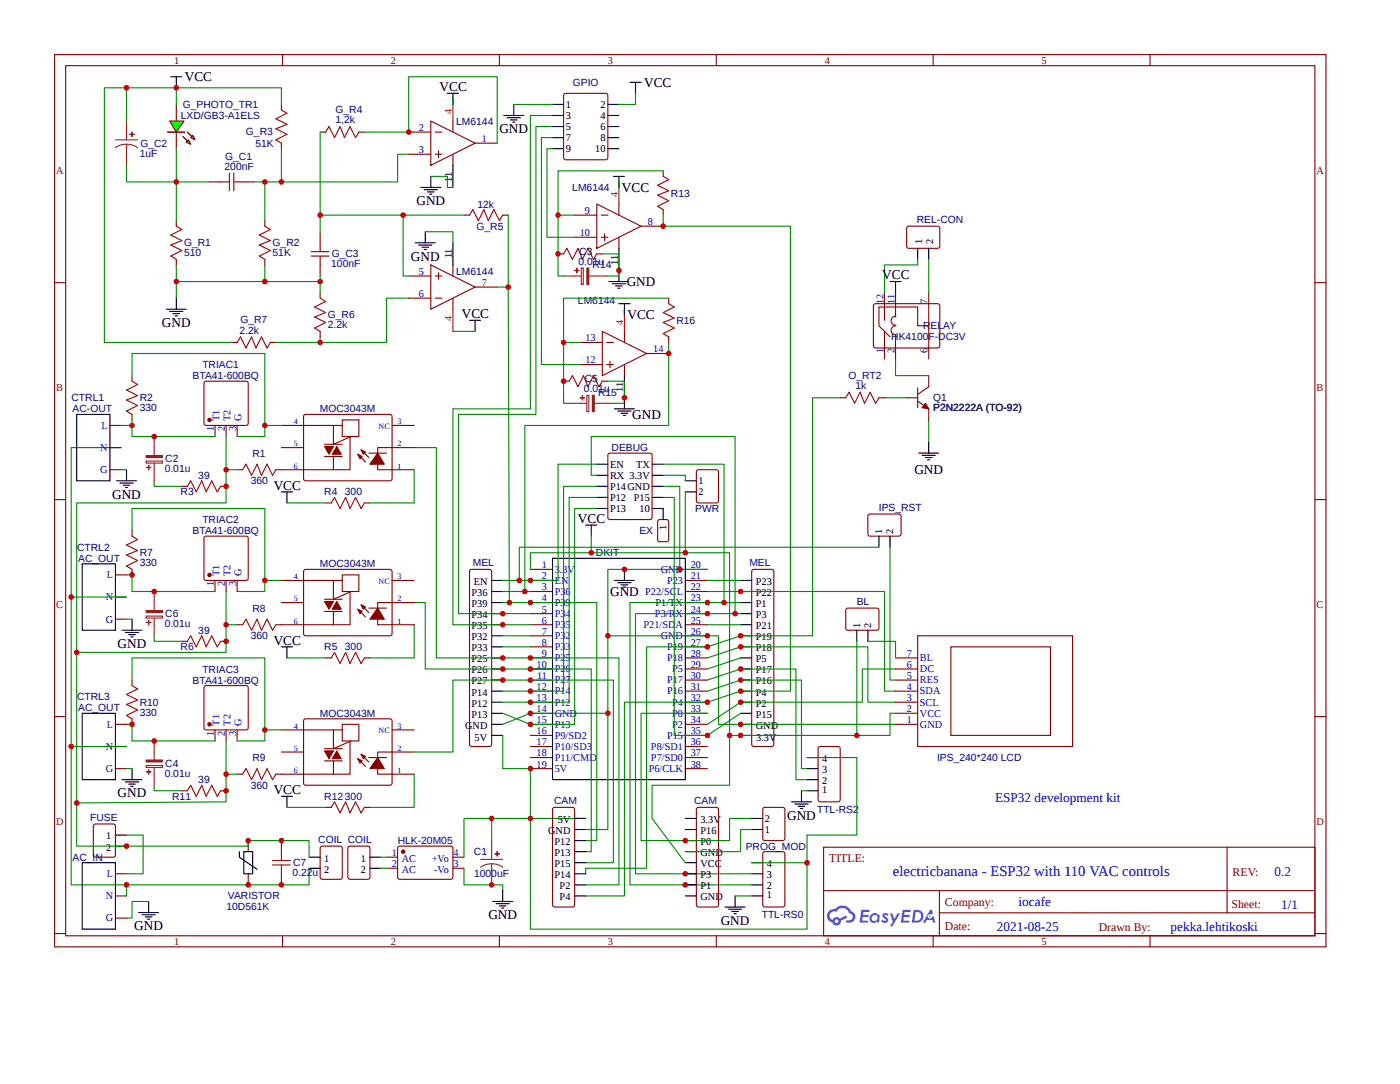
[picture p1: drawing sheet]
<svg xmlns="http://www.w3.org/2000/svg" width="279mm" height="216mm" viewBox="0 0 279 216" stroke-linecap="round" stroke-linejoin="round" font-family="sans-serif">
<g fill="none" stroke="#800" stroke-width=".22">
<path d="M10.9 10.9h253.7v178h-253.7zM13.1 13.1h249.3v173.6h-249.3zM56.4 10.9v2.2M99.7 10.9v2.2M142.9 10.9v2.2M186.2 10.9v2.2M229.5 10.9v2.2M10.9 56.4h2.2M262.4 56.4h2.2M10.9 99.7h2.2M262.4 99.7h2.2M10.9 142.9h2.2"/>
<path d="M262.4 142.9h2.2M164.4 169h98v17.7h-98zM164.4 177.7h97.9M187.5 177.7v8.8M244.9 169v13.1M10.9 186.2h2.2M56.4 186.7v2.2M99.7 186.7v2.2M142.9 186.7v2.2M186.2 186.7v2.2M187.5 182.1h74.8M229.5 186.7v2.2"/>
<path d="M262.4 186.2h2.2"/>
</g>
<g fill="#58f">
<path d="M176.3 182.3l.4-.2 .4 .1 .2 .2-.2 .4a.3 .3 0 0 0-.2-.3 .3 .3 0 0 0-.3 .2 .74 .74 0 0 1 .6 .6 .74 .74 0 0 1-.3 .7l-.5 .1-.6-.3 .3-.4 .5 .3 .2-.2a1.03 1.03 0 0 1-.7-1.1z"/>
<path d="M177.6 182.2h.5l.4 1.1 .7-1.1h.5l-1.6 2.6h-.5l.6-1z"/>
<path d="M171.9 181.5l1.6 .1 .1 .1-.2 .2h-1.1v.6h.9l.2 .2-.2 .2h-1l-.1 .7h.9l.2 .1v.3l-1.7 .1z"/>
<path d="M180.1 181.5l1.6 .1 .1 .1-.2 .2h-1l-.1 .6h.9l.2 .2-.2 .2h-1l-.1 .7h1l.1 .1v.3l-1.7 .1z"/>
<path d="M185.6 181.5h.4l.2 .8-.4 .2a.44 .44 0 0 0-.6 .1 .44 .44 0 0 0 .3 .6 .44 .44 0 0 0 .5-.3l.3-.2 .4 1.4h-.5l-.1-.6h-1.1l-.3 .6h-.6z"/>
<path d="M182.3 181.5l-.4 2.6h.9a1.32 1.32 0 0 0 1.5-1.3 1.32 1.32 0 0 0-1.5-1.3zM182.8 181.9a.89 .89 0 0 1 1 1 .89 .89 0 0 1-1.3 .7z"/>
<path d="M173.8 182.5a.96 .96 0 0 0-.1 1.3 .96 .96 0 0 0 1.3 .1l.4 .2 .2-1.5-.3-.1a.95 .95 0 0 0-1.5 0zM173.9 183.1a.6 .6 0 0 1 1.2 0 .6 .6 0 0 1-1.2 0z"/>
<path d="M165.4 181.7a1.37 1.37 0 0 0 .7 2.3 .9 .9 0 0 0 1 .6 .9 .9 0 0 0 .7-.9l1.3-.6-.3-.5-1.2 .6-.4-.2a.91 .91 0 0 0-1.1 .5 .87 .87 0 0 1-.4-1.2 .87 .87 0 0 1 1.2-.3 1.33 1.33 0 0 1 1.4-.8 1.33 1.33 0 0 1 1.2 1 .71 .71 0 0 1 .7 .9 .71 .71 0 0 1-1.1 .5 .27 .27 0 0 0-.3 .2 .27 .27 0 0 0 .3 .3 1.24 1.24 0 0 0 1.5-.8 1.24 1.24 0 0 0-.7-1.6 1.97 1.97 0 0 0-3.3-.4l-.7 .1zM166.6 183.8a.35 .35 0 0 1 .7 0 .35 .35 0 0 1-.7 0z"/>
<circle cx="185.6" cy="182.8" r=".17"/>
</g>
<g fill="none" stroke="#800" stroke-width=".22">
<path d="M35.2 20.8v3.3M35.2 26.4v3.3M121.4 90.5l.3-.1h8l.4 .2v12.6l-.2 .4h-8.2l-.3-.2-.1-12.6zM139.1 93.8l.3-.1h3.5l.4 .2 .1 6-.2 .4h-3.8l-.4-.2v-6zM93.8 113.7l.3-.1h3.6l.4 .3v34.6l-.3 .4h-3.7l-.4-.3v-34.6zM105.8 113.6h4.5M105.8 115.8h4.5M105.8 118h4.5M131.4 103.8l.3-.2h1.3l.4 .3 .1 3.7-.3 .4h-1.6l-.3-.2-.1-3.7zM136.8 113.6h4.4M136.8 115.8h4.4M136.8 118h4.4"/>
<path d="M150.1 113.7l.4-.1h3.5l.4 .3v34.6l-.3 .4h-3.6l-.5-.3v-34.6zM173.3 102.7l.3-.2 6 .1 .2 .4v3.8l-.4 .2-6-.1-.2-.4v-3.5zM105.8 120.2h4.5M105.8 122.4h4.5M105.8 124.6h4.5M105.8 126.8h4.5M105.8 129h4.5M105.8 131.2h4.5M105.8 133.5h4.5M105.8 135.7h4.5M105.8 137.9h4.5M136.8 120.2h4.4"/>
<path d="M136.8 122.4h4.4M136.8 124.6h4.4M136.8 126.8h4.4M136.8 129h4.4M136.8 131.2h4.4M136.8 133.5h4.4M136.8 135.7h4.4M136.8 137.9h4.4M168.9 121.4l.3-.1 6 .1 .2 .3-.1 3.8-.3 .2h-6l-.2-.4v-3.6zM178.7 131.2h4.4M178.7 133.5h4.4M178.7 135.7h4.4"/>
<path d="M178.7 137.9h4.4M183.1 126.8h31v22.1h-31zM189.8 129h19.8v17.7h-19.8zM105.8 140.1h4.5M105.8 142.3h4.5M105.8 144.5h4.5M105.8 146.7h4.5M105.8 148.9h4.5M105.8 151.1h4.5M105.8 153.3h4.5M136.8 140.1h4.4M136.8 142.3h4.4"/>
<path d="M136.8 144.5h4.4M136.8 146.7h4.4M136.8 148.9h4.4M136.8 151.1h4.4M136.8 153.3h4.4M178.7 140.1h4.4M178.7 142.3h4.4M178.7 144.5h4.4M110.4 161.2l.3-.1h3.5l.5 .3v19.1l-.4 .4h-3.6l-.4-.3v-19.1zM139.1 161.2l.3-.1h3.5l.5 .3v19.1l-.4 .4h-3.6l-.4-.3v-19.1z"/>
</g>
<g fill="none" stroke="#000" stroke-width=".22">
<path d="M119.1 92.6h2.2M119.1 94.8h2.2M119.1 97h2.2M119.1 99.2h2.2M130.1 92.6h2.2M130.1 94.8h2.2M130.1 97h2.2M130.1 99.2h2.2M136.8 95.9h2.2M136.8 98.1h2.2M98.1 115.8h2.2M98.1 118h2.2"/>
<path d="M110.3 111.4h26.5v44.1h-26.5zM119.1 101.4h2.2M130.1 101.4h2.2v2.2M147.8 115.8h2.2M147.8 118h2.2M175.4 107v2.2M177.6 107v2.2M98.1 120.2h2.2M98.1 122.4h2.2M98.1 124.6h2.2M98.1 126.8h2.2M98.1 129h2.2"/>
<path d="M98.1 131.2h2.2M98.1 133.5h2.2M98.1 135.7h2.2M98.1 137.9h2.2M147.8 120.2h2.2M147.8 122.4h2.2M147.8 124.6h2.2M147.8 126.8h2.2M147.8 129h2.2M147.8 131.2h2.2M147.8 133.5h2.2M147.8 135.7h2.2"/>
<path d="M147.8 137.9h2.2M171 125.7v2.2M173.2 125.7v2.2M98.1 140.1h2.2M98.1 142.3h2.2M98.1 144.5h2.2M98.1 146.7h2.2M147.8 140.1h2.2M147.8 142.3h2.2M147.8 144.5h2.2M147.8 146.7h2.2M114.7 163.3h2.2"/>
<path d="M114.7 165.5h2.2M114.7 167.7h2.2M114.7 169.9h2.2M114.7 172.1h2.2M114.7 174.3h2.2M114.7 176.5h2.2M114.7 178.7h2.2M136.8 163.3h2.2M136.8 165.5h2.2M136.8 167.7h2.2M136.8 169.9h2.2M136.8 172.1h2.2"/>
<path d="M136.8 174.3h2.2M136.8 176.5h2.2M136.8 178.7h2.2"/>
</g>
<g fill="none" stroke="#080" stroke-width=".22">
<path d="M110.3 25.2h-3.3v57.5h-15.5v39.7h14.3M110.3 23h-4.5v58.6h-15.4v43h15.4M132.3 45.1h25.4v92.8h-9.9l-6.6 2.2h-16.6v38.6h-7.7M167.7 79.4h-5.5v47.4h-14.4l-6.6 2.2h-12.2v44.2h-12.1v1.1M82.7 89.3h4.4v41.9h36.4v45.3h-6.6M119.1 92.6h-7.7v23.2h-11.1M119.1 97h-6.6v40.9h-12.2M119.1 94.8h-1.1v-7.7h28.7v35.3M119.1 99.2h-5.5v40.9h-7.8M132.3 99.2h2.3v47.5h6.6l6.6-4.4M132.3 92.6h12.2v27.6M132.3 94.8h4.5v1.1"/>
<path d="M132.3 97h3.4v16.6h5.5M136.8 98.1v12.2M119.1 101.4h-4.4v43.1h-8.9l-5.5-2.2M135.7 113.6h-14.4v13.2h22.1v17.7h35.3M141.2 118h35.3v19.9h2.2M141.2 115.8h6.6M175.4 109.2h-71.8v6.6M177.6 109.2v26.5h1.1M82.7 120.2h2.2v13.3h33.1v36.4h-1.1M100.3 120.2h18.8v47.5h-2.2M100.3 129h5.5M100.3 126.8h5.5"/>
<path d="M121.3 126.8v38.7h-4.4M141.2 131.2l6.6-2.2h25.4v11.1h5.5M141.2 135.7l6.6-2.2h11v22h2.3M141.2 124.6h6.6M147.8 120.2h-22.1v56.3h24.3M147.8 122.4h-21v51.9h23.2M147.8 131.2l-6.6 2.3M171 127.9v18.8M173.2 127.9h5.5v3.3M178.7 133.5h-6.6v6.6h-24.3l-6.6 4.4M82.7 150h7.7v-14.3h32v36.4h-5.5M100.3 146.7v6.6h5.5v10h11.1"/>
<path d="M121.3 142.3h-15.5l-5.5 2.2M141.2 142.3h-13.3v25.4h17.7v-4.4h4.4M145.6 146.7v9.9h-15.5v6.7l6.7 8.8"/>
</g>
<path d="M37.2 28.3l.4-.4 .5 .9z" fill="#0f0"/>
<path d="M37.2 28.3l.4-.4 .5 .9z" fill="none" stroke="#800" stroke-width=".22"/>
<path d="M38.1 27.5l.4-.5 .4 .9z" fill="#0f0"/>
<path d="M38.1 27.5l.4-.5 .4 .9z" fill="none" stroke="#800" stroke-width=".22"/>
<path d="M36.5 27.2l.9 .9z" fill="#800"/>
<path d="M36.5 27.2l.9 .9" fill="none" stroke="#800" stroke-width=".22"/>
<path d="M37.4 26.4l.9 .8z" fill="#800"/>
<path d="M33.4 26.4h3.6M37.4 26.4l.9 .8" fill="none" stroke="#800" stroke-width=".22"/>
<path d="M33.4 26.4h3.6" fill="none" stroke="#f00" stroke-width=".2"/>
<path d="M33.9 24.1h2.8l-1.5 2.3z" fill="#0f0"/>
<path d="M33.9 24.1h2.8l-1.5 2.3z" fill="none" stroke="#800" stroke-width=".22"/>
<path d="M23 27.9h4.5M25.2 28.8a3.6 3.6 0 0 0-2.2 .6M25.2 24.1v3.8M25.2 28.8v4.2M25.2 28.8l1 .1 1.3 .5" fill="none" stroke="#8d2323" stroke-width=".22"/>
<path d="M25.9 26.8h.9z" fill="#8d2323"/>
<path d="M25.9 26.8h.9z" fill="none" stroke="#8d2323" stroke-width=".22"/>
<path d="M26.3 26.4l.1 .8z" fill="#8d2323"/>
<path d="M26.3 26.4l.1 .8z" fill="none" stroke="#8d2323" stroke-width=".22"/>
<g fill="none" stroke="#a00000" stroke-width=".22">
<path d="M44 36.3h1.8M45.8 34.5v3.6M46.7 36.3h1.7M46.7 34.5v3.6M56.2 21.9l1.1 .7-2.2 1.1 2.2 1.1-2.2 .9 2.2 1.1-2.2 1.1 1.1 .7M65 26.4l.7-1.2 1.1 2.3 1.1-2.3 .9 2.3 1.1-2.3 1.1 2.3 .6-1.1M35.2 45.1l1.1 .7-2.2 1.1 2.2 1.1-2.2 .9 2.2 1.1-2.2 1.1 1.1 .6M52.9 45.1l1.1 .7-2.3 1.1 2.3 1.1-2.3 .9 2.3 1.1-2.3 1.1 1.2 .6M62.1 50.2h3.6M62.1 51.1h3.6M63.9 48.4v1.8M63.9 51.1v1.8"/>
<path d="M63.9 59.5l1.1 .6-2.2 1.1 2.2 1.1-2.2 .9 2.2 1.1-2.2 1.1 1.1 .7M93.7 42.9l.7-1.1 1.1 2.2 1.1-2.2 .9 2.2 1.1-2.2 1.1 2.2 .6-1.1M47.3 68.3l.7-1.1 1.1 2.2 1.1-2.2 .9 2.2 1.1-2.2 1.1 2.2 .7-1.1"/>
</g>
<g fill="none" stroke="#800" stroke-width=".22">
<path d="M41.8 36.3h2.2M48.4 36.3h2.2M56.2 20.8v1.1M56.2 28.6v1.1M63.9 26.4h1.1M71.6 26.4h1.1M81.6 26.4h4.4M81.6 30.8h4.4M86 24.1l8.8 4.5-8.8 4.4zM86.9 26.4h1.3M86.9 30.8h1.3M87.5 30.1v1.3"/>
<path d="M90.4 24.1v2.3M90.4 30.8v2.2M94.8 28.6h4.4M35.2 44v1.1M35.2 51.7v1.2M52.9 44v1.1M52.9 51.7v1.2M63.9 46.2v2.2M63.9 52.9v2.2M63.9 58.4v1.1M81.6 59.5h4.4M81.6 55.1h4.4"/>
<path d="M86 52.9l8.8 4.4-8.8 4.4zM86.9 59.5h1.3M86.9 55.1h1.3M87.5 54.4v1.3M90.4 52.9v2.2M90.4 59.5v2.2M92.6 42.9h1.1M94.8 57.3h4.4M100.3 42.9h1.1M114.7 42.9h4.4M114.7 47.3h4.4M119.1 40.7l8.8 4.4-8.8 4.4z"/>
<path d="M120 42.9h1.3M120 47.3h1.3M120.6 46.7v1.3M123.5 40.7v2.2M123.5 47.3v2.2M127.9 45.1h4.4M46.2 68.3h1.1M54 68.3h1.1M63.9 66.1v1.1M115.8 68.3h4.4M115.8 72.7h4.4M120.2 66.1l8.8 4.4-8.8 4.4z"/>
<path d="M121.1 68.3h1.3M121.1 72.7h1.3M121.7 72.1v1.3M124.6 66.1v2.2M124.6 72.7v2.2M129 70.5h4.5M79.5 168.9l.3-.1 10.4 .1 .2 .3-.1 6-.3 .2-10.5-.1-.1-.3v-5.8z"/>
</g>
<g fill="none" stroke="#080" stroke-width=".22">
<path d="M25.2 17.5h-4.4v50.8h25.4M35.2 17.5v3.3M90.4 19.7v1.1M25.2 33v3.3h10v7.7M35.2 29.7v6.6h6.6M52.9 36.3v7.7M56.2 20.8v-3.3h-31v6.6M56.2 29.7v6.6h-5.6M63.9 26.4v19.8M72.7 26.4h8.9v-11.1h17.6v13.3M81.6 30.8h-2.2v5.5h-23.2M86 35.2h3.3v2.2h1.1"/>
<path d="M35.2 52.9v6.6M52.9 52.9v3.3h-17.7M63.9 55.1v1.1h-11M63.9 56.2v2.2M63.9 42.9h28.7M80.5 42.9v12.2h1.1M81.6 59.5h-4.5v8.8h-13.2v-1.1M101.4 42.9v14.4h-2.2M101.4 57.3l.3 62.9M55.1 68.3h8.8"/>
</g>
<g fill="none" stroke="#000" stroke-width=".22">
<path d="M34.1 15.3h2.2M35.2 15.3v2.2M89.3 18.6h2.2M90.4 18.6v2.2M84 37.4h4M84.7 37.8h2.6M85.3 38.3h1.3M85.8 38.7h.4M86 35.2v2.2M90.4 33v4.4M35.2 59.5v2.2M82.9 48.4h4"/>
<path d="M83.5 48.9h2.7M84.2 49.3h1.3M84.7 49.8h.4M84.9 46.2v2.2M90.4 48.4v4.5M123.5 49.5v4.5M33.2 61.7h4M33.9 62.1h2.6M34.5 62.6h1.3M35 63h.4M93.7 63.9h2.2M94.8 63.9v2.2"/>
<path d="M124.6 74.9v4.5"/>
</g>
<path d="M90.4 19.7v4.4M123.5 36.3v4.4M90.4 61.7v4.4M124.6 61.7v4.4" fill="none" stroke="#f00" stroke-width=".22"/>
<circle cx="80.5" cy="169.9" r=".33" fill="#800"/>
<g fill="none" stroke="#800" stroke-width=".22">
<path d="M18.8 164.5l.3-.1h3.5l.4 .2v6l-.2 .3-3.7 .1-.4-.2-.1-6zM49.5 167.7v2.2M49.5 174.3v2.2M64 168.9l.3-.1h3.6l.3 .2 .1 6-.2 .3-3.8 .1-.3-.2-.1-6zM69.5 168.9l.4-.1h3.5l.4 .2v6l-.2 .3-3.7 .1-.4-.2-.1-6zM77.1 171h2.3M77.1 173.2h2.3M90.4 171h2.2M90.4 173.2h2.2"/>
<circle cx="80.5" cy="169.9" r=".33"/>
</g>
<path d="M23 166.6h2.2M23 168.8h2.2M47.8 169.9v1.1l3.5 2.4M48.7 169.9h1.7v4.4h-1.7zM61.7 171h2.2M61.7 173.2h2.2M73.8 171h2.2M73.8 173.2h2.2" fill="none" stroke="#000" stroke-width=".22"/>
<path d="M24.1 89.3h-9.9v87.2h47.5v-3.3M25.2 168.8h24.3v-1.1h12.2v3.3M76 171h1.1M76 173.2h1.1" fill="none" stroke="#080" stroke-width=".22"/>
<path d="M95.9 171.4h4.4M98.1 172.3a3.6 3.6 0 0 0-2.2 .7M98.1 167.7v3.7M98.1 172.3v4.2M98.1 172.3l1 .1 1.2 .6" fill="none" stroke="#8d2323" stroke-width=".22"/>
<path d="M98.8 170.3l.9 .1z" fill="#8d2323"/>
<path d="M98.8 170.3l.9 .1z" fill="none" stroke="#8d2323" stroke-width=".22"/>
<path d="M99.2 169.9v.9z" fill="#8d2323"/>
<path d="M99.2 169.9v.9z" fill="none" stroke="#8d2323" stroke-width=".22"/>
<path d="M118 107v3.3M29.7 179.8h-3.3v3.3h-1.2M92.6 173.2v3.3h7.7v1.1M105.8 163.3h-13.2v7.7" fill="none" stroke="#080" stroke-width=".22"/>
<g fill="none" stroke="#000" stroke-width=".22">
<path d="M116.9 104.7h2.2M118 104.7v2.3M122.6 115.8h4M123.3 116.2h2.6M124 116.7h1.3M124.4 117.1h.4M124.6 113.6v2.2M29.7 179.8v2.2M98.3 179.8h4M100.3 177.6v2.2M27.7 182h4M28.3 182.5h2.7"/>
<path d="M29 182.9h1.3M29.4 183.4h.5M99 180.3h2.7M99.7 180.7h1.3M100.1 181.2h.4"/>
</g>
<path d="M40.8 76.2l.3-.2h8l.3 .2 .1 .3v7.9l-.1 .3-.3 .2h-8l-.3-.2-.1-.3v-7.9z" fill="none" stroke="#800" stroke-width=".22"/>
<circle cx="41.8" cy="83.8" r=".33" fill="#800"/>
<g fill="none" stroke="#800" stroke-width=".22">
<path d="M42.9 84.9v2.2M45.1 84.9v2.2M47.3 84.9v2.2M56.2 84.9h4.4M60.7 82.8l.3-.1h17l.2 .4v12.6l-.4 .2-17-.1-.2-.3v-12.4zM78.2 93.7h4.5M78.2 89.3h4.5M78.2 84.9h4.5"/>
<circle cx="41.8" cy="83.8" r=".33"/>
</g>
<path d="M72.1 89.7l.8 .5-.4 .4z" fill="#800"/>
<path d="M72.1 89.7l.8 .5-.4 .4z" fill="none" stroke="#800" stroke-width=".22"/>
<path d="M71.4 90.6l.9 .5-.5 .4z" fill="#800"/>
<path d="M71.4 90.6l.9 .5-.5 .4zM71.4 90.6l1.5 1.6M72.1 89.7l1.5 1.6M73.6 90.4h3.5" fill="none" stroke="#800" stroke-width=".22"/>
<path d="M75.4 90.4l1.3 2.2h-2.9z" fill="#800"/>
<path d="M56.2 89.3h4.4M64.8 91.1h3.5M75.4 90.4l1.3 2.2h-2.9zM78.2 89.3h-2.8v4.4h2.8" fill="none" stroke="#800" stroke-width=".22"/>
<path d="M64.8 89.1h1.7l-.8 1.5z" fill="#800"/>
<path d="M56.2 93.7h4.4M64.8 89.1h1.7l-.8 1.5z" fill="none" stroke="#800" stroke-width=".22"/>
<path d="M67.2 89.1l.9 1.5h-1.8z" fill="#800"/>
<g fill="none" stroke="#800" stroke-width=".22">
<path d="M26.4 74.9v1.1M26.4 82.7v1.1M36.3 97h1.1M44 97h1.1M47.3 93.7h1.1M55.1 93.7h1.1M60.6 84.9h5.9v3.7l3.6-1.5M64.8 88.6h3.5M66.5 91.1v2.6h-5.9M66.5 84.9h1.8M67.2 89.1l.9 1.5h-1.8zM68.3 83.8h3.3v3.3h-3.3z"/>
<path d="M69.9 87.3v6.4h-3.4M26.4 105.8v1.2M26.4 113.6v1.1M56.2 115.8h4.4M60.7 113.7l.3-.1 17 .1 .2 .3v12.6l-.4 .2h-17l-.2-.4v-12.4zM65 100.3h1.1M72.7 100.3h1.1M78.2 115.8h4.5M36.3 127.9h1.1M44 127.9h1.1M47.3 124.6h1.1M55.1 124.6h1.1"/>
<path d="M65 131.2h1.1M72.7 131.2h1.1M78.2 124.6h4.5M78.2 120.2h4.5"/>
</g>
<path d="M26.4 76l1.1 .7-2.3 1.1 2.3 1.1-2.3 .9 2.3 1.1-2.3 1.1 1.2 .7M37.4 97l.7-1.1 1.1 2.2 1.1-2.2 .8 2.2 1.2-2.2 1.1 2.2 .6-1.1M48.4 93.7l.7-1.1 1.1 2.2 1.1-2.2 .9 2.2 1.1-2.2 1.1 2.2 .7-1.1M26.4 107l1.1 .6-2.3 1.1 2.3 1.1-2.3 .9 2.3 1.1-2.3 1.1 1.2 .7M66.1 100.3l.7-1.1 1.1 2.2 1.1-2.2 .9 2.2 1.1-2.2 1.1 2.2 .6-1.1M37.4 127.9l.7-1.1 1.1 2.2 1.1-2.2 .8 2.2 1.2-2.2 1.1 2.2 .6-1.1M48.4 124.6l.7-1.1 1.1 2.2 1.1-2.2 .9 2.2 1.1-2.2 1.1 2.2 .7-1.1M66.1 131.2l.7-1.1 1.1 2.2 1.1-2.2 .9 2.2 1.1-2.2 1.1 2.2 .6-1.1" fill="none" stroke="#a00000" stroke-width=".22"/>
<g fill="none" stroke="#000" stroke-width=".22">
<path d="M23.3 95.9h3.9M23.9 96.4h2.7M24.6 96.8h1.3M25 97.2h.5M25.2 93.7v2.2M56.2 98.1h2.2M57.3 98.1v2.2M24.4 125.7h3.9M25 126.2h2.7M25.7 126.6h1.3M26.1 127h.5M26.4 123.5v2.2"/>
<path d="M56.2 129h2.2M57.3 129v2.2"/>
</g>
<g fill="none" stroke="#080" stroke-width=".22">
<path d="M26.4 74.9v-4.4h26.5v14.4M26.4 83.8v3.3h16.5M30.8 95.9v1.1h5.5M45.1 87.1v13.2h-29.8v68.5h9.9M45.1 93.7h2.2M56.2 84.9h-3.3v2.2h-5.6M82.7 93.7v6.6h-8.9M25.2 114.7h1.2v3.3h16.5M26.4 105.8v-4.4h26.5v14.4M45.1 118v6.6h2.2M56.2 115.8h-3.3v2.2h-5.6M57.3 100.3h7.7"/>
<path d="M100.3 118h5.5M105.8 113.6v-3.3h39.8v36.4h32v-4.4h1.1M30.8 126.8v1.1h5.5M57.3 131.2h7.7M82.7 124.6v6.6h-8.9M100.3 140.1h5.5"/>
</g>
<path d="M72.1 120.6l.8 .5-.4 .4z" fill="#800"/>
<path d="M72.1 120.6l.8 .5-.4 .4z" fill="none" stroke="#800" stroke-width=".22"/>
<path d="M71.4 121.5l.9 .5-.5 .4z" fill="#800"/>
<path d="M71.4 121.5l.9 .5-.5 .4zM71.4 121.5l1.5 1.6M72.1 120.6l1.5 1.6M73.6 121.3h3.5" fill="none" stroke="#800" stroke-width=".22"/>
<path d="M75.4 121.3l1.3 2.2h-2.9z" fill="#800"/>
<path d="M56.2 120.2h4.4M64.8 122h3.5M75.4 121.3l1.3 2.2h-2.9zM78.2 120.2h-2.8v4.4h2.8" fill="none" stroke="#800" stroke-width=".22"/>
<path d="M64.8 120h1.7l-.8 1.5z" fill="#800"/>
<path d="M64.8 120h1.7l-.8 1.5zM56.2 124.6h4.4" fill="none" stroke="#800" stroke-width=".22"/>
<path d="M67.2 120l.9 1.5h-1.8z" fill="#800"/>
<path d="M40.8 107.1l.3-.1h8l.3 .1 .1 .3v7.9l-.1 .4-.3 .1h-8l-.3-.1-.1-.4v-7.9zM60.6 115.8h5.9v3.7l3.6-1.5M64.8 119.5h3.5M66.5 115.8h1.8M67.2 120l.9 1.5h-1.8zM68.3 114.7h3.3v3.3h-3.3zM69.9 118.2v6.4h-3.4M66.5 122v2.6h-5.9" fill="none" stroke="#800" stroke-width=".22"/>
<circle cx="41.8" cy="114.7" r=".33" fill="#800"/>
<g fill="none" stroke="#800" stroke-width=".22">
<path d="M42.9 115.8v2.2M45.1 115.8v2.2M47.3 115.8v2.2M40.8 136.9l.3-.1h8l.3 .1 .1 .3v8l-.1 .3-.3 .1h-8l-.3-.1-.1-.3v-8z"/>
<circle cx="41.8" cy="114.7" r=".33"/>
</g>
<path d="M45.1 124.6v5.5h-29.8M45.1 154.4v5.6l-29.8 .2" fill="none" stroke="#080" stroke-width=".22"/>
<circle cx="41.8" cy="144.5" r=".33" fill="#800"/>
<g fill="none" stroke="#800" stroke-width=".22">
<path d="M42.9 145.6v2.2M45.1 145.6v2.2M47.3 145.6v2.2M56.2 145.6h4.4M60.7 143.5l.3-.1 17 .1 .2 .3v12.6l-.4 .2h-17l-.2-.4v-12.4zM78.2 154.4h4.5M78.2 150h4.5M78.2 145.6h4.5"/>
<circle cx="41.8" cy="144.5" r=".33"/>
</g>
<path d="M72.1 150.5l.8 .4-.4 .4z" fill="#800"/>
<path d="M72.1 150.5l.8 .4-.4 .4z" fill="none" stroke="#800" stroke-width=".22"/>
<path d="M71.4 151.3l.9 .5-.5 .4z" fill="#800"/>
<path d="M71.4 151.3l.9 .5-.5 .4zM71.4 151.3l1.5 1.6M72.1 150.5l1.5 1.5M73.6 151.1h3.5" fill="none" stroke="#800" stroke-width=".22"/>
<path d="M75.4 151.1l1.3 2.2h-2.9z" fill="#800"/>
<path d="M56.2 150h4.4M64.8 151.8h3.5M75.4 151.1l1.3 2.2h-2.9zM78.2 150h-2.8v4.4h2.8" fill="none" stroke="#800" stroke-width=".22"/>
<path d="M64.8 149.8h1.7l-.8 1.5z" fill="#800"/>
<path d="M56.2 154.4h4.4M64.8 149.8h1.7l-.8 1.5z" fill="none" stroke="#800" stroke-width=".22"/>
<path d="M67.2 149.8l.9 1.5h-1.8z" fill="#800"/>
<g fill="none" stroke="#800" stroke-width=".22">
<path d="M112.6 18.8l.3-.2h8l.3 .2 .1 12.6-.2 .4-8.2 .1-.4-.2v-12.6zM132.3 34.1v1.1M111.4 50.6h1.1M119.1 50.6h1.1M132.3 41.8v1.1M133.5 59.5v1.1M176.5 58.4v5.5M178.7 58.4v4.8M181.1 45.3l.3-.2 6 .1 .2 .4-.1 3.7-.4 .2h-6l-.2-.4v-3.5zM185.3 58.4v13.2M112.5 76h1.1M120.2 76h1.1"/>
<path d="M133.5 67.2v1.1M167.7 79.4h1.1M174.4 60.7l.3-.1 12.7 .1 .2 .3-.1 8.2-.4 .2-12.6-.1-.2-.3v-8zM175.4 79.4h1.1M176.5 66.1v5.5M178.7 66.8v4.8M178.8 65a.88 .88 0 0 0-1 .9 .88 .88 0 0 0 1 .9M178.8 63.1a.88 .88 0 0 0-1 .9 .88 .88 0 0 0 1 .9M180.9 79.4h2.2M183.1 77.4v3.9M185.3 65h-2.2v-3.8h-7.7v3.8l2.2 2.2M185.3 74.9v2.2l-2.2 1.6"/>
<path d="M183.1 80l2.2 1.6v2.2M26.4 135.7v1.1M26.4 143.4v1.1M36.3 157.7h1.1M44 157.7h1.1M47.3 154.4h1.1M55.1 154.4h1.1M60.6 145.6h5.9v3.8l3.6-1.6M64.8 149.4h3.5M66.5 151.8v2.6h-5.9M66.5 145.6h1.8M67.2 149.8l.9 1.5h-1.8z"/>
<path d="M68.3 144.5h3.3v3.3h-3.3zM69.9 148v6.4h-3.4M163.4 149l.3-.1h3.5l.4 .3 .1 10.3-.3 .4-3.7 .1-.4-.3v-10.3zM65 161.1h1.1M72.7 161.1h1.1M152.4 170l.3-.1h3.5l.4 .3v10.3l-.2 .4h-3.7l-.4-.2-.1-10.4zM152.4 161.2l.3-.1h3.5l.4 .2v5.9l-.2 .4-3.7 .1-.4-.2-.1-6z"/>
</g>
<path d="M132.3 35.2l1.2 .6-2.3 1.2 2.3 1.1-2.3 .8 2.3 1.1-2.3 1.1 1.1 .7M112.5 50.6l.6-1.1 1.1 2.2 1.1-2.2 .9 2.2 1.1-2.2 1.1 2.2 .7-1.1M113.6 76l.6-1.1 1.1 2.2 1.1-2.2 .9 2.2 1.1-2.2 1.1 2.2 .7-1.1M133.5 60.6l1.1 .6-2.3 1.1 2.3 1.2-2.3 .8 2.3 1.1-2.3 1.1 1.2 .7M168.8 79.4l.6-1.2 1.2 2.3 1.1-2.3 .8 2.3 1.1-2.3 1.1 2.3 .7-1.1M26.4 136.8l1.1 .6-2.3 1.1 2.3 1.1-2.3 .9 2.3 1.1-2.3 1.1 1.2 .7M37.4 157.7l.7-1.1 1.1 2.2 1.1-2.2 .8 2.2 1.2-2.2 1.1 2.2 .6-1.1M48.4 154.4l.7-1.1 1.1 2.2 1.1-2.2 .9 2.2 1.1-2.2 1.1 2.2 .7-1.1M66.1 161.1l.7-1.1 1.1 2.2 1.1-2.2 .9 2.2 1.1-2.2 1.1 2.2 .6-1.1" fill="none" stroke="#a00000" stroke-width=".22"/>
<g fill="none" stroke="#000" stroke-width=".22">
<path d="M125.7 16.4h2.2M126.8 16.4v2.2M100.5 23h4M101.2 23.5h2.7M101.9 23.9h1.3M102.3 24.4h.5M102.5 20.8v2.2M110.3 20.8h2.2M110.3 23h2.2M110.3 25.2h2.2M110.3 27.5h2.2M110.3 29.7h2.2"/>
<path d="M121.3 20.8h2.2M121.3 23h2.2M121.3 25.2h2.2M121.3 27.5h2.2M121.3 29.7h2.2M122.4 35.2h2.2M123.5 35.2v2.2M121.5 56.2h4M122.2 56.6h2.6M122.9 57h1.3M123.3 57.5h.4M123.5 54v2.2"/>
<path d="M183.1 49.5v2.2M185.3 49.5v2.2M123.5 60.6h2.2M124.6 60.6v2.2M124.6 79.4v2.2M122.6 81.6h4M123.3 82h2.6M124 82.4h1.3M124.4 82.9h.4M183.4 90.4h3.9M184 90.8h2.7M184.7 91.3h1.3"/>
<path d="M185.1 91.7h.5M185.3 88.2v2.2M24.4 155.5h3.9M25 156h2.7M25.7 156.4h1.3M26.1 156.9h.5M26.4 153.3v2.2M56.2 158.8h2.2M57.3 158.8v2.3M158 160h3.9M160 157.7v2.3M161.1 155.5h2.2"/>
<path d="M161.1 157.7h2.2M161.1 153.3h2.2M161.1 151.1h2.2M146.7 178.7v2.2M150 178.7h2.2M150 176.5h2.2M150 174.3h2.2M150 172.1h2.2M150 165.5h2.2M150 163.3h2.2M158.6 160.4h2.7M159.3 160.8h1.3"/>
<path d="M159.7 161.3h.5M144.7 180.9h4M145.4 181.4h2.6M146 181.8h1.4M146.5 182.3h.4"/>
</g>
<g fill="none" stroke="#080" stroke-width=".22">
<path d="M126.8 18.6v2.2h-3.3M102.5 20.8h7.8M110.3 27.5h-2.2v45.2h7.7M110.3 29.7h-1.1v17.6h5.5M123.5 36.3v1.1M132.3 34.1h-20.9v21h1.1M84.9 46.2h5.5v2.2M111.4 42.9h3.3M120.2 50.6h3.3v4.5h-2.2M132.3 42.9v2.2M133.5 59.5h-21v21h1.1M90.4 66.1h4.4"/>
<path d="M112.5 68.3h3.3M121.3 76h3.3v4.5h-2.2M124.6 61.7v1.1M133.5 68.3v16.6h-28.8v33.1M176.5 79.4h4.4M185.3 83.8v4.4M26.4 135.7v-4.5h26.5v14.4M141.2 137.9l6.6-2.2h12.2v17.6h1.1M25.2 144.5h1.2v3.3h16.5M30.8 156.6v1.1h5.5M45.1 147.8v6.6h2.2M56.2 145.6h-3.3v2.2h-5.6"/>
<path d="M82.7 154.4v6.7h-8.9M160 157.7h1.1M161.1 151.1h9.9v15.5h-9.9v5.5M57.3 161.1h7.7M98.1 163.3v4.4M105.8 163.3v22h55.3v-13.2h-11.1M146.7 178.7h3.3M150 165.5h-2.2v4.4h-11"/>
</g>
<path d="M184.7 80.5l.6 1.1-1.3-.3z" fill="#800"/>
<path d="M184.7 80.5l.6 1.1-1.3-.3zM56.2 167.7v2.2M56.2 174.3v2.2" fill="none" stroke="#800" stroke-width=".22"/>
<path d="M183.1 51.7v1.2h-6.6v5.5M185.3 51.7v6.7M178.7 71.6v3.3h6.6" fill="none" stroke="#080" stroke-width=".22"/>
<path d="M177.6 56.2h2.2M178.7 56.2v2.2" fill="none" stroke="#000" stroke-width=".22"/>
<path d="M54.4 172.5h3.5M54.4 171.7h3.5M56.2 169.9v1.8M56.2 172.5v1.8" fill="none" stroke="#a00000" stroke-width=".22"/>
<path d="M29.2 90.9h3.2v.4h-3.2zM29.2 92h3.2v.4h-3.2zM30.8 87.1v3.7M30.8 92.4v3.5" fill="none" stroke="#8d2323" stroke-width=".22"/>
<path d="M29.2 91.1h3.2" fill="none" stroke="#8d2323" stroke-width=".4"/>
<path d="M29.2 93.2l.9 .1z" fill="#8d2323"/>
<path d="M29.2 93.2l.9 .1z" fill="none" stroke="#8d2323" stroke-width=".22"/>
<path d="M29.7 92.8v.9z" fill="#8d2323"/>
<path d="M29.7 92.8v.9zM29.2 151.6h3.2v.4h-3.2zM29.2 152.7h3.2v.4h-3.2zM30.8 147.8v3.8M30.8 153.1v3.5" fill="none" stroke="#8d2323" stroke-width=".22"/>
<path d="M29.2 151.8h3.2" fill="none" stroke="#8d2323" stroke-width=".4"/>
<path d="M29.2 154h.9z" fill="#8d2323"/>
<path d="M29.2 154h.9z" fill="none" stroke="#8d2323" stroke-width=".22"/>
<path d="M29.7 153.5v.9z" fill="#8d2323"/>
<path d="M112.5 55.1h3.5M116 53.5h.4v3.2h-.4zM117.1 53.5h.4v3.2h-.4zM117.6 55.1h3.7M29.7 153.5v.9z" fill="none" stroke="#8d2323" stroke-width=".22"/>
<path d="M117.3 53.5v3.2" fill="none" stroke="#8d2323" stroke-width=".4"/>
<path d="M115.1 53.5v.9z" fill="#8d2323"/>
<path d="M115.1 53.5v.9z" fill="none" stroke="#8d2323" stroke-width=".22"/>
<path d="M114.7 54h.9z" fill="#8d2323"/>
<path d="M114.7 54h.9zM117.1 78.9h.4v3.2h-.4zM118.2 78.9h.4v3.2h-.4zM113.6 80.5h3.5M118.7 80.5h3.7" fill="none" stroke="#8d2323" stroke-width=".22"/>
<path d="M118.4 78.9v3.2" fill="none" stroke="#8d2323" stroke-width=".4"/>
<path d="M116.2 78.9l.1 .9z" fill="#8d2323"/>
<path d="M116.2 78.9l.1 .9z" fill="none" stroke="#8d2323" stroke-width=".22"/>
<path d="M115.8 79.4h.9z" fill="#8d2323"/>
<path d="M115.8 79.4h.9zM30.8 118v3.7M29.2 121.8h3.2v.4h-3.2zM29.2 122.9h3.2v.4h-3.2zM30.8 123.3v3.5" fill="none" stroke="#8d2323" stroke-width=".22"/>
<path d="M21.9 93.7h2.2M21.9 89.3h2.2M21.9 84.9h2.2M23 119.1h2.2M23 114.7h2.2M23 123.5h2.2M23 153.3h2.2M23 148.9h2.2M23 144.5h2.2M23 178.7h2.2M23 174.3h2.2M23 183.1h2.2" fill="none" stroke="#800" stroke-width=".22"/>
<path d="M15.3 82.7h6.6v13.2h-6.6zM16.4 112.5h6.6v13.2h-6.6zM16.4 142.3h6.6v13.2h-6.6zM16.4 172.1h6.6v13.2h-6.6z" fill="none" stroke="#000" stroke-width=".22"/>
<path d="M24.1 93.7h1.1M24.1 84.9h2.3M14.2 119.1h11M25.2 123.5h1.2M14.2 148.9h11M25.2 153.3h1.2M25.2 176.5v2.2" fill="none" stroke="#080" stroke-width=".22"/>
<path d="M29.2 122h3.2" fill="none" stroke="#8d2323" stroke-width=".4"/>
<path d="M29.2 124.2h.9z" fill="#8d2323"/>
<path d="M29.2 124.2h.9z" fill="none" stroke="#8d2323" stroke-width=".22"/>
<path d="M29.7 123.7v.9z" fill="#8d2323"/>
<path d="M29.7 123.7v.9z" fill="none" stroke="#8d2323" stroke-width=".22"/>
<path d="M25.2 166.6h3.4v7.7h-3.4" fill="none" stroke="#080" stroke-width=".22"/>
<g fill="#c00">
<circle cx="145.6" cy="146.7" r=".55"/>
<circle cx="136.8" cy="110.3" r=".55"/>
<circle cx="121.3" cy="126.8" r=".55"/>
<circle cx="121.3" cy="142.3" r=".55"/>
<circle cx="147.8" cy="144.5" r=".55"/>
<circle cx="147.8" cy="146.7" r=".55"/>
<circle cx="147.8" cy="129" r=".55"/>
<circle cx="147.8" cy="118" r=".55"/>
<circle cx="147.8" cy="140.1" r=".55"/>
<circle cx="171" cy="146.7" r=".55"/>
<circle cx="56.2" cy="36.3" r=".55"/>
<circle cx="25.2" cy="17.5" r=".55"/>
<circle cx="52.9" cy="36.3" r=".55"/>
<circle cx="35.2" cy="17.5" r=".55"/>
<circle cx="35.2" cy="36.3" r=".55"/>
<circle cx="35.2" cy="56.2" r=".55"/>
<circle cx="52.9" cy="56.2" r=".55"/>
<circle cx="63.9" cy="56.2" r=".55"/>
<circle cx="81.6" cy="26.4" r=".55"/>
<circle cx="63.9" cy="42.9" r=".55"/>
<circle cx="101.4" cy="57.3" r=".55"/>
<circle cx="80.5" cy="42.9" r=".55"/>
<circle cx="49.5" cy="176.5" r=".55"/>
<circle cx="49.5" cy="167.7" r=".55"/>
<circle cx="98.1" cy="176.5" r=".55"/>
<circle cx="45.1" cy="93.7" r=".55"/>
<circle cx="52.9" cy="84.9" r=".55"/>
<circle cx="45.1" cy="97" r=".55"/>
<circle cx="30.8" cy="87.1" r=".55"/>
<circle cx="63.9" cy="68.3" r=".55"/>
<circle cx="118" cy="110.3" r=".55"/>
<circle cx="141.2" cy="126.8" r=".55"/>
<circle cx="141.2" cy="140.1" r=".55"/>
<circle cx="141.2" cy="122.4" r=".55"/>
<circle cx="146.7" cy="122.4" r=".55"/>
<circle cx="141.2" cy="120.2" r=".55"/>
<circle cx="144.5" cy="120.2" r=".55"/>
<circle cx="135.7" cy="113.6" r=".55"/>
<circle cx="105.8" cy="153.3" r=".55"/>
<circle cx="105.8" cy="163.3" r=".55"/>
<circle cx="105.8" cy="142.3" r=".55"/>
<circle cx="105.8" cy="131.2" r=".55"/>
<circle cx="100.3" cy="131.2" r=".55"/>
<circle cx="105.8" cy="120.2" r=".55"/>
<circle cx="101.7" cy="120.2" r=".55"/>
<circle cx="105.8" cy="115.8" r=".55"/>
<circle cx="103.6" cy="115.8" r=".55"/>
<circle cx="124.6" cy="113.6" r=".55"/>
<circle cx="52.9" cy="115.8" r=".55"/>
<circle cx="45.1" cy="124.6" r=".55"/>
<circle cx="45.1" cy="127.9" r=".55"/>
<circle cx="105.8" cy="144.5" r=".55"/>
<circle cx="45.1" cy="157.7" r=".55"/>
<circle cx="45.1" cy="154.4" r=".55"/>
<circle cx="52.9" cy="145.6" r=".55"/>
<circle cx="30.8" cy="147.8" r=".55"/>
<circle cx="100.3" cy="135.7" r=".55"/>
<circle cx="141.2" cy="146.7" r=".55"/>
<circle cx="105.8" cy="135.7" r=".55"/>
<circle cx="98.1" cy="163.3" r=".55"/>
<circle cx="136.8" cy="176.5" r=".55"/>
<circle cx="136.8" cy="174.3" r=".55"/>
<circle cx="136.8" cy="167.7" r=".55"/>
<circle cx="111.4" cy="42.9" r=".55"/>
<circle cx="123.5" cy="54" r=".55"/>
<circle cx="111.4" cy="50.6" r=".55"/>
<circle cx="112.5" cy="76" r=".55"/>
<circle cx="124.6" cy="79.4" r=".55"/>
<circle cx="112.5" cy="68.3" r=".55"/>
<circle cx="132.3" cy="45.1" r=".55"/>
<circle cx="147.8" cy="137.9" r=".55"/>
<circle cx="104.7" cy="118" r=".55"/>
<circle cx="133.5" cy="70.5" r=".55"/>
<circle cx="147.8" cy="133.5" r=".55"/>
<circle cx="147.8" cy="135.7" r=".55"/>
<circle cx="161.1" cy="172.1" r=".55"/>
<circle cx="105.8" cy="140.1" r=".55"/>
<circle cx="105.8" cy="137.9" r=".55"/>
<circle cx="105.8" cy="133.5" r=".55"/>
<circle cx="100.3" cy="133.5" r=".55"/>
<circle cx="100.3" cy="122.4" r=".55"/>
<circle cx="100.3" cy="124.6" r=".55"/>
<circle cx="147.8" cy="126.8" r=".55"/>
<circle cx="141.2" cy="129" r=".55"/>
<circle cx="56.2" cy="176.5" r=".55"/>
<circle cx="56.2" cy="167.7" r=".55"/>
<circle cx="26.4" cy="84.9" r=".55"/>
<circle cx="14.2" cy="119.1" r=".55"/>
<circle cx="26.4" cy="114.7" r=".55"/>
<circle cx="26.4" cy="144.5" r=".55"/>
<circle cx="14.2" cy="148.9" r=".55"/>
<circle cx="25.2" cy="176.5" r=".55"/>
<circle cx="30.8" cy="118" r=".55"/>
<circle cx="25.2" cy="168.8" r=".55"/>
<circle cx="15.3" cy="130.1" r=".55"/>
<circle cx="15.3" cy="160.2" r=".55"/>
</g>
<text font-size="2.9" fill="#00f" x="178.2" y="174.7">electricbanana - ESP32 with 110 VAC controls</text>
<g font-size="2.6">
<text x="36.9" y="16.2">VCC</text>
<text x="128.5" y="17.3">VCC</text>
<text x="87.7" y="18.2">VCC</text>
<text x="99.7" y="26.6">GND</text>
<text x="83.1" y="40.9">GND</text>
<text x="124.1" y="38.3">VCC</text>
<text x="82" y="52">GND</text>
<text x="125.1" y="57">GND</text>
<text x="176.1" y="55.7">VCC</text>
<text x="32.3" y="65.2">GND</text>
<text x="92.2" y="63.5">VCC</text>
<text x="125.2" y="63.7">VCC</text>
<text x="126.2" y="83.5">GND</text>
<text x="182.5" y="94.6">GND</text>
<text x="22.4" y="99.4">GND</text>
<text x="54.6" y="97.7">VCC</text>
<text x="115.3" y="104.3">VCC</text>
<text x="121.8" y="118.9">GND</text>
<text x="23.5" y="129.3">GND</text>
<text x="54.6" y="128.6">VCC</text>
<text x="23.5" y="159.1">GND</text>
<text x="54.6" y="158.4">VCC</text>
<text x="157.1" y="163.5">GND</text>
<text x="26.8" y="185.6">GND</text>
<text x="97.5" y="183.4">GND</text>
<text x="143.8" y="184.5">GND</text>
</g>
<g font-size="2.6" fill="#00f">
<text x="198.6" y="160">ESP32 development kit</text>
<text x="254.4" y="174.8">0.2</text>
<text x="199" y="185.7">2021-08-25</text>
<text x="203.3" y="180.8">iocafe</text>
<text x="233.6" y="185.6">pekka.lehtikoski</text>
<text x="255.7" y="181.3">1/1</text>
</g>
<g font-size="2.4" fill="#800">
<text x="165.5" y="171.9">TITLE:</text>
<text x="246" y="174.8">REV:</text>
<text x="188.6" y="185.6">Date:</text>
<text x="188.6" y="180.8">Company:</text>
<text x="219.3" y="185.6">Drawn By:</text>
<text x="245.8" y="181.2">Sheet:</text>
</g>
<g font-size="2.1" fill="#800">
<text x="34.7" y="12.8">1</text>
<text x="78" y="12.8">2</text>
<text x="121.3" y="12.8">3</text>
<text x="164.6" y="12.8">4</text>
<text x="207.9" y="12.8">5</text>
<text x="11.2" y="34.7">A</text>
<text x="262.7" y="34.7">A</text>
<text x="11.2" y="78">B</text>
<text x="262.7" y="78">B</text>
<text x="11.2" y="121.3">C</text>
<text x="262.7" y="121.3">C</text>
<text x="11.2" y="164.6">D</text>
<text x="262.7" y="164.6">D</text>
<text x="34.7" y="188.6">1</text>
<text x="78" y="188.6">2</text>
<text x="121.3" y="188.6">3</text>
<text x="164.6" y="188.6">4</text>
<text x="207.9" y="188.6">5</text>
</g>
<g font-size="2.1" fill="#000080">
<text x="114.3" y="17.1">GPIO</text>
<text x="36.1" y="23.8">LXD/GB3-A1ELS</text>
<text x="36.5" y="21.5">G_PHOTO_TR1</text>
<text x="67" y="22.6">G_R4</text>
<text x="28" y="29.3">G_C2</text>
<text x="49.1" y="27">G_R3</text>
<text x="51" y="29.3">51K</text>
<text x="67" y="24.6">1,2k</text>
<text x="91" y="24.9">LM6144</text>
<text x="27.9" y="31.3">1uF</text>
<text x="44.8" y="33.9">200nF</text>
<text x="44.9" y="31.9">G_C1</text>
<text x="95.3" y="41.4">12k</text>
<text x="114.2" y="38.1">LM6144</text>
<text x="133.9" y="39.2">R13</text>
<text x="95.1" y="45.8">G_R5</text>
<text x="183" y="44.5">REL-CON</text>
<text x="36.7" y="51.1">510</text>
<text x="36.7" y="49.2">G_R1</text>
<text x="54.4" y="51.1">51K</text>
<text x="54.4" y="49.2">G_R2</text>
<text x="66.1" y="53.3">100nF</text>
<text x="66.2" y="51.4">G_C3</text>
<text x="115.4" y="52.8">0.01u</text>
<text x="115.6" y="50.8">C3</text>
<text x="118.3" y="53.6">R14</text>
<text x="91" y="54.8">LM6144</text>
<text x="48" y="64.5">G_R7</text>
<text x="65.4" y="65.5">2.2k</text>
<text x="65.4" y="63.5">G_R6</text>
<text x="115.3" y="60.6">LM6144</text>
<text x="135" y="64.6">R16</text>
<text x="184.2" y="65.7">R</text>
<text x="185.7" y="65.7">ELAY</text>
<text x="47.8" y="66.5">2.2k</text>
<text x="177.9" y="67.9">HK4100F-DC3V</text>
<text x="38.4" y="75.6">BTA41-600BQ</text>
<text x="40.4" y="73.4">TRIAC1</text>
<text x="116.7" y="76.2">C5</text>
<text x="169.3" y="75.6">O_RT2</text>
<text x="170.7" y="77.6">1k</text>
<text x="14.3" y="80.1">CTRL1</text>
<text x="14.5" y="82.3">AC-OUT</text>
<text x="27.9" y="82.1">330</text>
<text x="27.9" y="80.1">R2</text>
<text x="63.8" y="82.3">MOC3043M</text>
<text x="116.5" y="78.2">0.01u</text>
<text x="119.4" y="79">R15</text>
<text x="186.2" y="82.1">P2N2222A (TO-92)</text>
<text x="186.2" y="80.1">Q1</text>
<text x="32.9" y="94.2">0.01u</text>
<text x="33" y="92.2">C2</text>
<text x="39.6" y="95.5">39</text>
<text x="50.4" y="91.1">R1</text>
<text x="122.1" y="90">DEBUG</text>
<text x="36" y="98.8">R3</text>
<text x="50.1" y="96.6">360</text>
<text x="64.7" y="98.8">R4</text>
<text x="68.8" y="98.8">300</text>
<text x="175.4" y="101.9">IPS_RST</text>
<text x="38.4" y="106.6">BTA41-600BQ</text>
<text x="40.4" y="104.4">TRIAC2</text>
<text x="127.6" y="106.6">EX</text>
<text x="138.7" y="102.2">PWR</text>
<text x="15.4" y="109.9">CTRL2</text>
<text x="15.6" y="112.1">AC_OUT</text>
<text x="27.9" y="113">330</text>
<text x="27.9" y="111">R7</text>
<text x="63.8" y="113.2">MOC3043M</text>
<text x="94.4" y="112.9">MEL</text>
<text x="118.9" y="111">DKIT</text>
<text x="149.5" y="112.9">MEL</text>
<text x="32.9" y="125.1">0.01u</text>
<text x="33" y="123.1">C6</text>
<text x="50.4" y="122">R8</text>
<text x="171" y="120.6">BL</text>
<text x="36" y="129.8">R6</text>
<text x="39.6" y="126.4">39</text>
<text x="50.1" y="127.5">360</text>
<text x="64.7" y="129.7">R5</text>
<text x="68.8" y="129.7">300</text>
<text x="38.4" y="136.4">BTA41-600BQ</text>
<text x="40.4" y="134.2">TRIAC3</text>
<text x="15.4" y="139.7">CTRL3</text>
<text x="15.6" y="141.9">AC_OUT</text>
<text x="27.9" y="142.8">330</text>
<text x="27.9" y="140.8">R10</text>
<text x="63.8" y="143">MOC3043M</text>
<text x="32.9" y="154.9">0.01u</text>
<text x="33" y="152.9">C4</text>
<text x="50.4" y="151.8">R9</text>
<text x="187" y="151.9">IPS_240*240 LCD</text>
<text x="34.4" y="159.6">R11</text>
<text x="39.6" y="156.3">39</text>
<text x="50.1" y="157.3">360</text>
<text x="64.7" y="159.6">R12300</text>
<text x="110.6" y="160.4">CAM</text>
<text x="138.5" y="160.4">CAM</text>
<text x="18" y="163.7">FUSE</text>
<text x="163.1" y="162.2">TTL-RS2</text>
<text x="14.5" y="171.7">AC_IN</text>
<text x="58.5" y="172.8">C7</text>
<text x="63.5" y="168.1">COIL COIL</text>
<text x="79.4" y="168.4">HLK-20M05</text>
<text x="94.6" y="170.6">C1</text>
<text x="148.8" y="169.5">PROG_MOD</text>
<text x="45.5" y="179.4">VARISTOR</text>
<text x="58.4" y="174.8">0.22u</text>
<text x="94.6" y="175">1000uF</text>
<text x="45.2" y="181.6">10D561K</text>
<text x="152" y="183.1">TTL-RS0</text>
</g>
<g font-size="2.1" fill="#f00">
<text x="90.2" y="22.8" transform="rotate(-90 90.2 22.8)">4</text>
<text x="123.3" y="39.4" transform="rotate(-90 123.3 39.4)">4</text>
<text x="90.2" y="64" transform="rotate(-90 90.2 64)">4</text>
<text x="124.4" y="64.8" transform="rotate(-90 124.4 64.8)">4</text>
</g>
<g font-size="2.1">
<text x="112.9" y="21.5">1</text>
<text x="112.9" y="23.7">3</text>
<text x="119.8" y="21.5">2</text>
<text x="119.8" y="23.7">4</text>
<text x="112.9" y="25.9">5</text>
<text x="112.9" y="28.1">7</text>
<text x="119.8" y="25.9">6</text>
<text x="119.8" y="28.1">8</text>
<text x="112.9" y="30.3">9</text>
<text x="118.8" y="30.3">10</text>
<text x="90.2" y="36.3" transform="rotate(-90 90.2 36.3)">11</text>
<text x="90.2" y="51.5" transform="rotate(-90 90.2 51.5)">11</text>
<text x="123.3" y="52.8" transform="rotate(-90 123.3 52.8)">11</text>
<text x="184" y="48.7" transform="rotate(-90 184 48.7)">1</text>
<text x="186.2" y="48.7" transform="rotate(-90 186.2 48.7)">2</text>
<text x="124.4" y="78.2" transform="rotate(-90 124.4 78.2)">11</text>
<text x="121.7" y="93.3">EN</text>
<text x="121.7" y="95.5">RX 3.3V</text>
<text x="127" y="93.3">TX</text>
<text x="121.7" y="97.7">P14GND</text>
<text x="121.7" y="99.9">P12</text>
<text x="126.5" y="99.9">P15</text>
<text x="139.4" y="96.6">1</text>
<text x="139.4" y="98.8">2</text>
<text x="121.7" y="102.1">P13</text>
<text x="127.6" y="102.1">10</text>
<text x="133" y="105.8" transform="rotate(-90 133 105.8)">1</text>
<text x="176.1" y="106.5" transform="rotate(-90 176.1 106.5)">1</text>
<text x="178.3" y="106.5" transform="rotate(-90 178.3 106.5)">2</text>
<text x="94.1" y="118.9">P36</text>
<text x="94.6" y="116.7">EN</text>
<text x="150.8" y="116.7">P23</text>
<text x="150.8" y="118.9">P22</text>
<text x="94.1" y="121.1">P39</text>
<text x="94.1" y="123.3">P34</text>
<text x="94.1" y="125.5">P35</text>
<text x="150.8" y="121.1">P1</text>
<text x="150.8" y="123.3">P3</text>
<text x="150.8" y="125.5">P21</text>
<text x="171.7" y="125.3" transform="rotate(-90 171.7 125.3)">1</text>
<text x="173.9" y="125.3" transform="rotate(-90 173.9 125.3)">2</text>
<text x="94.1" y="127.7">P32</text>
<text x="94.1" y="129.9">P33</text>
<text x="150.8" y="127.7">P19</text>
<text x="150.8" y="129.9">P18</text>
<text x="94.1" y="132.1">P25</text>
<text x="94.1" y="134.3">P26</text>
<text x="94.1" y="136.5">P27</text>
<text x="150.8" y="132.1">P5</text>
<text x="150.8" y="134.3">P17</text>
<text x="150.8" y="136.5">P16</text>
<text x="94.1" y="138.8">P14</text>
<text x="94.1" y="141">P12</text>
<text x="94.1" y="143.2">P13</text>
<text x="150.8" y="138.8">P4</text>
<text x="150.8" y="141">P2</text>
<text x="150.8" y="143.2">P15</text>
<text x="92.8" y="145.4">GND</text>
<text x="94.7" y="147.8">5V</text>
<text x="150.8" y="145.4">GND</text>
<text x="150.9" y="147.8">3.3V</text>
<text x="164.1" y="154.2">3</text>
<text x="164.1" y="152">4</text>
<text x="164.1" y="158.2">1</text>
<text x="164.1" y="156.4">2</text>
<text x="21.2" y="167.5">1</text>
<text x="109.4" y="166.4">GND</text>
<text x="111.3" y="164.1">5V</text>
<text x="139.8" y="164.1">3.3V</text>
<text x="139.8" y="166.4">P16</text>
<text x="152.7" y="166.1">1</text>
<text x="152.7" y="163.9">2</text>
<text x="21.2" y="169.7">2</text>
<text x="64.7" y="171.9">1</text>
<text x="72" y="171.9">1</text>
<text x="110.7" y="168.6">P12</text>
<text x="110.7" y="170.8">P13</text>
<text x="110.7" y="173">P15</text>
<text x="139.8" y="168.6">P0</text>
<text x="139.8" y="170.8">GND</text>
<text x="139.8" y="173">VCC</text>
<text x="153" y="173">4</text>
<text x="64.7" y="174.1">2</text>
<text x="72" y="174.1">2</text>
<text x="110.7" y="175.2">P14</text>
<text x="111.7" y="177.4">P2</text>
<text x="111.7" y="179.6">P4</text>
<text x="139.8" y="175.2">P3</text>
<text x="139.8" y="177.4">P1</text>
<text x="139.8" y="179.6">GND</text>
<text x="153" y="179.2">1</text>
<text x="153" y="177.4">2</text>
<text x="153" y="175.2">3</text>
</g>
<g font-size="2.1" fill="#00f">
<text x="83.6" y="26.1">2</text>
<text x="96.1" y="28.3">1</text>
<text x="83.6" y="30.5">3</text>
<text x="115.7" y="47.1">10</text>
<text x="116.7" y="42.7">9</text>
<text x="129.3" y="44.9">8</text>
<text x="83.6" y="59.3">6</text>
<text x="83.6" y="54.8">5</text>
<text x="96.1" y="57">7</text>
<text x="176.3" y="60.6" transform="rotate(-90 176.3 60.6)">12</text>
<text x="178.5" y="60.6" transform="rotate(-90 178.5 60.6)">11</text>
<text x="185.1" y="60.6" transform="rotate(-90 185.1 60.6)">7</text>
<text x="116.8" y="68.1">13</text>
<text x="130.4" y="70.3">14</text>
<text x="176.3" y="70.4" transform="rotate(-90 176.3 70.4)">1</text>
<text x="178.5" y="70.4" transform="rotate(-90 178.5 70.4)">2</text>
<text x="185.1" y="70.4" transform="rotate(-90 185.1 70.4)">6</text>
<text x="116.8" y="72.5">12</text>
<text x="20" y="90">N</text>
<text x="20.2" y="85.5">L</text>
<text x="42.7" y="86" transform="rotate(-90 42.7 86)">1</text>
<text x="43.8" y="84.1" transform="rotate(-90 43.8 84.1)">T1</text>
<text x="44.9" y="86" transform="rotate(-90 44.9 86)">2</text>
<text x="46" y="84.1" transform="rotate(-90 46 84.1)">T2</text>
<text x="47.1" y="86" transform="rotate(-90 47.1 86)">3</text>
<text x="48.2" y="84.1" transform="rotate(-90 48.2 84.1)">G</text>
<text x="20" y="94.4">G</text>
<text x="108.1" y="113.4">1</text>
<text x="137.9" y="113.4">20</text>
<text x="21.1" y="119.8">N</text>
<text x="21.3" y="115.3">L</text>
<text x="42.7" y="116.9" transform="rotate(-90 42.7 116.9)">1</text>
<text x="43.8" y="115" transform="rotate(-90 43.8 115)">T1</text>
<text x="44.9" y="116.9" transform="rotate(-90 44.9 116.9)">2</text>
<text x="46" y="115" transform="rotate(-90 46 115)">T2</text>
<text x="47.1" y="116.9" transform="rotate(-90 47.1 116.9)">3</text>
<text x="48.2" y="115" transform="rotate(-90 48.2 115)">G</text>
<text x="108.1" y="115.6">2</text>
<text x="108.1" y="117.8">3</text>
<text x="108.1" y="120">4</text>
<text x="110.7" y="114.2">3</text>
<text x="110.7" y="116.4">EN</text>
<text x="110.7" y="118.7">P3</text>
<text x="111.7" y="114.2">.3V</text>
<text x="112.9" y="118.7">6</text>
<text x="128.8" y="118.7">P22/SC</text>
<text x="131.9" y="114.2">GN</text>
<text x="133.1" y="116.4">P23</text>
<text x="134.8" y="114.2">D</text>
<text x="135.1" y="118.7">L</text>
<text x="137.9" y="115.6">21</text>
<text x="137.9" y="117.8">22</text>
<text x="137.9" y="120">23</text>
<text x="21.1" y="124.2">G</text>
<text x="108.1" y="122.2">5</text>
<text x="108.1" y="124.4">6</text>
<text x="110.7" y="120.9">P3</text>
<text x="110.7" y="123.1">P3</text>
<text x="110.7" y="125.3">P3</text>
<text x="112.9" y="120.9">9</text>
<text x="112.9" y="123.1">4</text>
<text x="112.9" y="125.3">5</text>
<text x="128.4" y="125.3">P21/SD</text>
<text x="130.7" y="123.1">P3/R</text>
<text x="130.8" y="120.9">P1/T</text>
<text x="134.8" y="125.3">A</text>
<text x="134.8" y="120.9">X</text>
<text x="134.8" y="123.1">X</text>
<text x="137.9" y="122.2">24</text>
<text x="137.9" y="124.4">25</text>
<text x="108.1" y="126.6">7</text>
<text x="108.1" y="128.8">8</text>
<text x="108.1" y="131">9</text>
<text x="110.7" y="127.5">P3</text>
<text x="110.7" y="129.7">P3</text>
<text x="110.7" y="131.9">P2</text>
<text x="112.9" y="127.5">2</text>
<text x="112.9" y="129.7">3</text>
<text x="112.9" y="131.9">5</text>
<text x="131.9" y="127.5">GN</text>
<text x="133.1" y="129.7">P19</text>
<text x="133.1" y="131.9">P18</text>
<text x="134.8" y="127.5">D</text>
<text x="137.9" y="126.6">26</text>
<text x="137.9" y="128.8">27</text>
<text x="137.9" y="131">28</text>
<text x="181" y="131">7</text>
<text x="183.6" y="131.9">BL</text>
<text x="107.1" y="133.2">10</text>
<text x="107.1" y="137.6">12</text>
<text x="107.2" y="135.4">11</text>
<text x="110.7" y="134.1">P2</text>
<text x="110.7" y="136.3">P2</text>
<text x="112.9" y="134.1">6</text>
<text x="112.9" y="136.3">7</text>
<text x="133.1" y="136.3">P17</text>
<text x="134.1" y="134.1">P5</text>
<text x="137.9" y="133.2">29</text>
<text x="137.9" y="135.4">30</text>
<text x="137.9" y="137.6">31</text>
<text x="181" y="137.6">4</text>
<text x="181" y="135.4">5</text>
<text x="181" y="133.2">6</text>
<text x="183.6" y="136.3">RES</text>
<text x="183.6" y="134.1">DC</text>
<text x="107.1" y="139.9">13</text>
<text x="107.1" y="142.1">14</text>
<text x="110.7" y="138.5">P14</text>
<text x="110.7" y="140.7">P12</text>
<text x="110.7" y="142.9">GND</text>
<text x="133.1" y="138.5">P16</text>
<text x="134.1" y="140.7">P4</text>
<text x="134.1" y="142.9">P0</text>
<text x="137.9" y="139.9">32</text>
<text x="137.9" y="142.1">33</text>
<text x="181" y="142.1">2</text>
<text x="181" y="139.9">3</text>
<text x="183.6" y="142.9">VCC</text>
<text x="183.6" y="140.7">SCL</text>
<text x="183.6" y="138.5">SDA</text>
<text x="21.1" y="149.6">N</text>
<text x="21.3" y="145.2">L</text>
<text x="42.7" y="146.7" transform="rotate(-90 42.7 146.7)">1</text>
<text x="43.8" y="144.8" transform="rotate(-90 43.8 144.8)">T1</text>
<text x="44.9" y="146.7" transform="rotate(-90 44.9 146.7)">2</text>
<text x="46" y="144.8" transform="rotate(-90 46 144.8)">T2</text>
<text x="47.1" y="146.7" transform="rotate(-90 47.1 146.7)">3</text>
<text x="48.2" y="144.8" transform="rotate(-90 48.2 144.8)">G</text>
<text x="107.1" y="144.3">15</text>
<text x="107.1" y="146.5">16</text>
<text x="107.1" y="148.7">17</text>
<text x="110.7" y="145.2">P13</text>
<text x="110.7" y="147.4">P9/SD2</text>
<text x="110.7" y="149.6">P10/SD3</text>
<text x="129.9" y="149.6">P8/SD1</text>
<text x="133.1" y="147.4">P15</text>
<text x="134.1" y="145.2">P2</text>
<text x="137.9" y="144.3">34</text>
<text x="137.9" y="146.5">35</text>
<text x="137.9" y="148.7">36</text>
<text x="181" y="144.3">1</text>
<text x="183.6" y="145.2">GND</text>
<text x="21.1" y="154">G</text>
<text x="107.1" y="150.9">18</text>
<text x="107.1" y="153.1">19</text>
<text x="110.7" y="151.8">P11/CMD</text>
<text x="110.7" y="154">5V</text>
<text x="129.5" y="154">P6/CLK</text>
<text x="129.9" y="151.8">P7/SD0</text>
<text x="137.9" y="150.9">37</text>
<text x="137.9" y="153.1">38</text>
<text x="78.2" y="170.8">1</text>
<text x="78.2" y="173">2</text>
<text x="80.2" y="171.9">AC</text>
<text x="86.2" y="171.9">+Vo</text>
<text x="90.5" y="173">3</text>
<text x="90.5" y="170.8">4</text>
<text x="21.1" y="179.4">N</text>
<text x="21.3" y="175">L</text>
<text x="80.2" y="174.1">AC</text>
<text x="86.6" y="174.1">-Vo</text>
<text x="21.1" y="183.8">G</text>
</g>
<g font-size="1.6" fill="#00f">
<text x="58.7" y="84.7">4</text>
<text x="58.7" y="89.1">5</text>
<text x="75.6" y="85.5">NC</text>
<text x="79.4" y="89.1">2</text>
<text x="79.4" y="84.7">3</text>
<text x="58.7" y="93.5">6</text>
<text x="79.4" y="93.5">1</text>
<text x="58.7" y="115.6">4</text>
<text x="58.7" y="120">5</text>
<text x="75.6" y="116.4">NC</text>
<text x="79.4" y="120">2</text>
<text x="79.4" y="115.6">3</text>
<text x="58.7" y="124.4">6</text>
<text x="79.4" y="124.4">1</text>
<text x="58.7" y="145.4">4</text>
<text x="58.7" y="149.8">5</text>
<text x="75.6" y="146.3">NC</text>
<text x="79.4" y="149.8">2</text>
<text x="79.4" y="145.4">3</text>
<text x="58.7" y="154.2">6</text>
<text x="79.4" y="154.2">1</text>
</g>
</svg>
